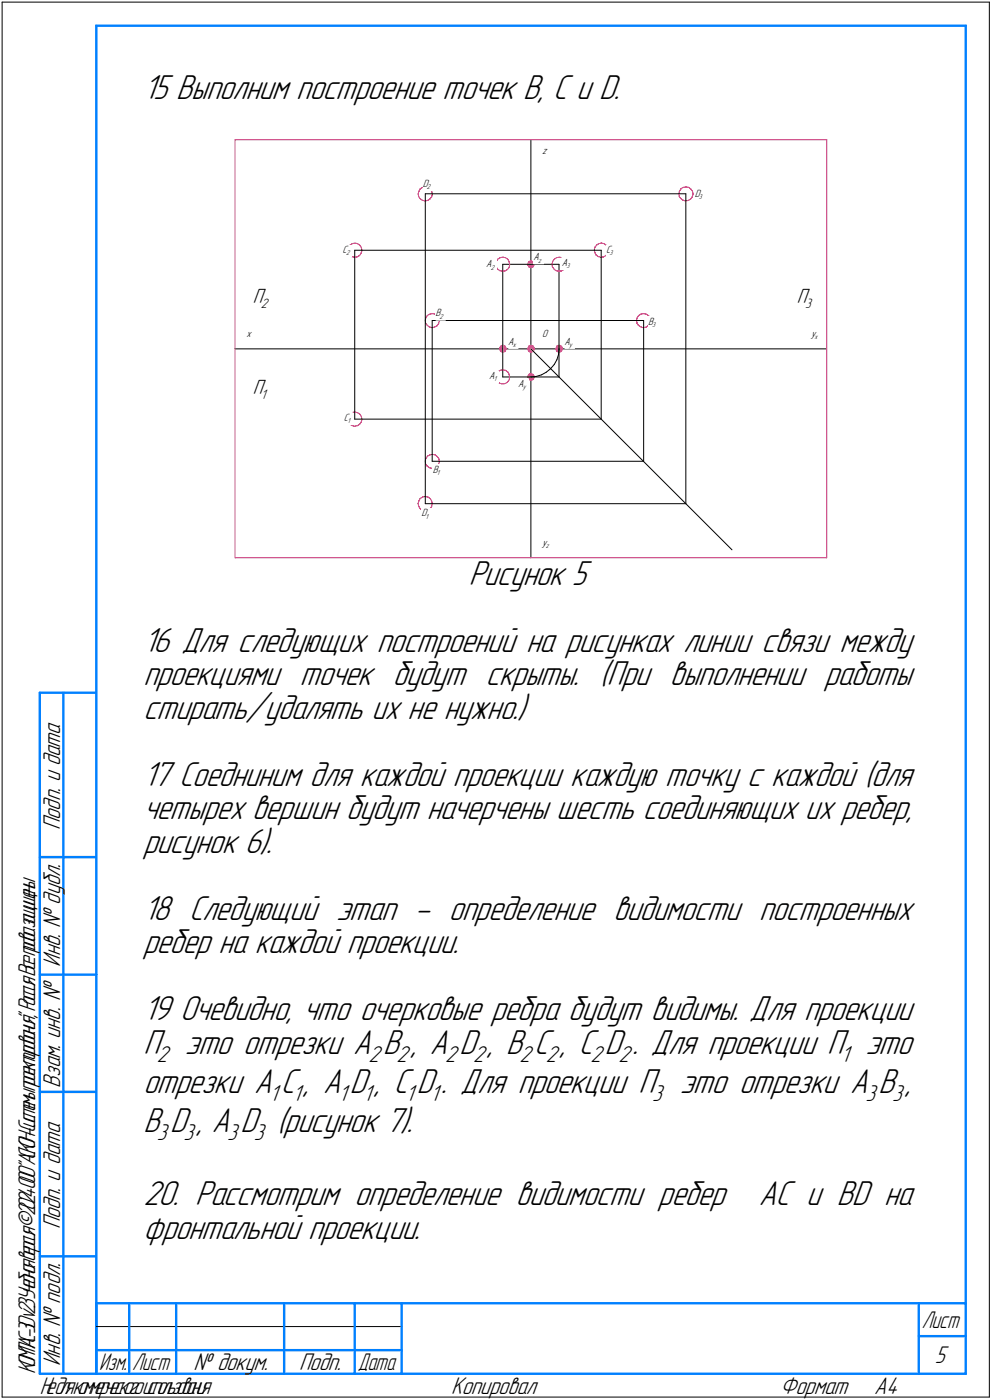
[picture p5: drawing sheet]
<svg xmlns="http://www.w3.org/2000/svg" width="211mm" height="298mm" viewBox="0 0 211 298" stroke-linecap="round" stroke-linejoin="round" font-family="sans-serif">
<g fill="none" stroke="#000" stroke-width=".21">
<path d="M.5 .5h210zM.5 .5v297zM210.5 .5v297zM112.9 29.7v44.6zM75.5 53.3h52.4zM75.5 53.3v35.9zM90.5 41.3v65.9zM90.5 41.3h55.4zM107 56.3v18zM107 56.3h5.9zM112.9 56.3h6zM118.9 56.3v18z"/>
<path d="M127.9 53.3v35.9zM145.9 41.3v65.9zM50 74.3h62.9zM91.9 68.2v30zM91.9 68.2h45zM107 74.3v6zM112.9 74.3h63zM112.9 74.3v44.5zM112.9 74.3l42.8 42.8zM115.2 79.8l1-.6zM116.2 79.2l.9-.7zM117.9 77.6l-.8 .9z"/>
<path d="M118.5 76.6l-.6 1zM118.8 75.5l-.3 1.1zM118.9 74.3v6zM118.9 74.3l-.1 1.2zM118.9 74.3h.1M136.9 68.2v30zM75.5 89.2h52.4zM91.9 98.2h45zM107 80.3h5.9zM112.9 80.3h6zM112.9 80.3l1.2-.1zM114.1 80.2l1.1-.4z"/>
<path d="M90.5 107.2h55.4zM.5 297.5h210zM20.5 282.4h65z"/>
</g>
<g fill="none" stroke="#0080ff" stroke-width=".51">
<path d="M20.5 5.5h185zM20.5 5.5v287zM205.5 5.5v287zM8.5 147.5v145zM8.5 147.5h12zM13.5 147.5v145zM8.5 182.5h12zM8.5 207.5h12zM8.5 232.5h12zM8.5 267.5h12zM20.5 277.5h185zM20.5 277.5v15z"/>
<path d="M27.5 277.5v15zM37.5 277.5v15zM60.5 277.5v15zM75.5 277.5v15zM85.5 277.5v15zM195.5 277.5v15zM8.5 292.5h12zM20.5 292.5h185zM20.5 287.5h7zM27.5 287.5h10zM37.5 287.5h23zM60.5 287.5h15z"/>
<path d="M75.5 287.5h10zM195.5 284.5h10z"/>
</g>
<path d="M50 29.7h125.9zM50 29.7v89.1zM175.9 29.7v89.1zM50 118.8h125.9z" fill="none" stroke="#c52b79" stroke-width=".21"/>
<g fill="#ff8080" stroke="#ff8080" stroke-width=".21">
<path d="M112.8 73.5h.3zM112.7 73.5h.5zM112.6 73.6h.8zM112.4 73.7h1.1zM112.4 73.7h1.2zM112.4 73.8h1.2zM112.3 73.8h1.3zM112.3 73.9h1.3zM112.3 73.9h1.3zM112.3 74h1.4zM112.3 74.1h1.4zM112.3 74.1h1.4zM112.2 74.2h1.5zM112.2 74.2h1.5zM112.2 74.3h1.5zM112.2 74.3h1.5zM112.2 74.4h1.5zM112.3 74.5h1.4zM112.3 74.5h1.4zM112.3 74.6h1.3zM112.3 74.6h1.3zM112.3 74.7h1.3zM112.4 74.7h1.2zM112.4 74.8h1.2zM112.4 74.8h1.1zM112.6 74.9h.8zM112.7 75h.5zM112.8 75h.3z"/>
<path d="M106.8 73.5h.3zM106.7 73.5h.5zM106.6 73.6h.8zM106.4 73.7h1.1zM106.4 73.7h1.2zM106.4 73.8h1.2zM106.3 73.8h1.3zM106.3 73.9h1.3zM106.3 73.9h1.3zM106.3 74h1.4zM106.3 74.1h1.4zM106.3 74.1h1.4zM106.2 74.2h1.6zM106.2 74.2h1.6zM106.2 74.3h1.6zM106.2 74.3h1.6zM106.2 74.4h1.6zM106.3 74.5h1.4zM106.3 74.5h1.4zM106.3 74.6h1.3zM106.3 74.6h1.3zM106.3 74.7h1.3zM106.4 74.7h1.2zM106.4 74.8h1.2zM106.4 74.8h1.1zM106.6 74.9h.8zM106.7 75h.5zM106.8 75h.3z"/>
<path d="M112.8 79.5h.3zM112.7 79.6h.5zM112.6 79.6h.8zM112.4 79.7h1.1zM112.4 79.8h1.2zM112.4 79.8h1.2zM112.3 79.9h1.3zM112.3 79.9h1.3zM112.3 80h1.3zM112.3 80h1.4zM112.3 80.1h1.4zM112.2 80.2h1.5zM112.2 80.2h1.5zM112.2 80.3h1.5zM112.2 80.3h1.5zM112.2 80.4h1.5zM112.3 80.4h1.4zM112.3 80.5h1.4zM112.3 80.5h1.3zM112.3 80.6h1.3zM112.3 80.7h1.3zM112.4 80.7h1.2zM112.4 80.8h1.2zM112.4 80.8h1.1zM112.6 80.9h.8zM112.7 80.9h.5zM112.8 81h.3z"/>
<path d="M118.8 73.5h.3zM118.6 73.5h.6zM118.5 73.6h.9zM118.4 73.7h1.1zM118.4 73.7h1.1zM118.4 73.8h1.1zM118.3 73.8h1.3zM118.3 73.9h1.3zM118.3 73.9h1.3zM118.3 74h1.4zM118.3 74.1h1.4zM118.3 74.1h1.4zM118.2 74.2h1.5zM118.2 74.2h1.5zM118.1 74.3h1.6zM118.2 74.3h1.5zM118.2 74.4h1.5zM118.3 74.5h1.4zM118.3 74.5h1.4zM118.3 74.6h1.3zM118.3 74.6h1.3zM118.3 74.7h1.3zM118.4 74.7h1.1zM118.4 74.8h1.1zM118.4 74.8h1.1zM118.5 74.9h.9zM118.6 75h.6zM118.8 75h.3z"/>
<path d="M112.8 55.5h.3zM112.7 55.6h.5zM112.6 55.7h.8zM112.4 55.7h1.1zM112.4 55.8h1.2zM112.4 55.8h1.2zM112.3 55.9h1.3zM112.3 55.9h1.3zM112.3 56h1.3zM112.3 56h1.4zM112.3 56.1h1.4zM112.2 56.2h1.5zM112.2 56.2h1.5zM112.2 56.3h1.5zM112.2 56.3h1.5zM112.2 56.4h1.5zM112.3 56.4h1.4zM112.3 56.5h1.4zM112.3 56.6h1.3zM112.3 56.6h1.3zM112.3 56.7h1.3zM112.4 56.7h1.2zM112.4 56.8h1.2zM112.4 56.8h1.1zM112.6 56.9h.8zM112.7 57h.5zM112.8 57h.3z"/>
</g>
<g fill="none" stroke="#f00" stroke-width=".21">
<path d="M89.9 39.9l.6-.1zM90.5 39.8l.5 .1zM91 39.9l.6 .3zM145.3 39.9l.7-.1zM146 39.8l.5 .1zM146.5 39.9l.5 .3zM74 53.2l.1 .6zM74.1 53.8l.3 .5zM74.1 52.7l-.1 .5zM74.4 54.3l.4 .3zM74.5 52.2l.5-.3zM74.5 52.2l-.4 .5z"/>
<path d="M74.8 54.6l.6 .2zM75 51.9l.5-.1zM75.4 54.8l.6-.1zM75.5 51.8l.6 .1zM76 54.7l.5-.3zM76.1 51.9l.4 .3zM76.5 52.2l.4 .5zM76.8 53.9l-.3 .5zM76.9 52.7l.1 .6zM77 53.4l-.2 .5zM77 53.3v.1zM89 41.3l.1 .5z"/>
<path d="M89.1 41.8l.3 .5zM89.1 40.7l-.1 .6zM89.4 42.3l.4 .3zM89.4 40.2l.5-.3zM89.4 40.2l-.3 .5zM89.8 42.6l.6 .2zM90.4 42.8l.6-.1zM91 42.7l.4-.3zM91.6 40.2l.2 .5zM91.8 40.7l.1 .6zM91.8 41.9l-.4 .5zM91.9 41.4l-.1 .5z"/>
<path d="M91.9 41.3v.1zM105.4 56.2l.2 .6zM105.6 56.8l.2 .5zM105.6 55.7l-.2 .5zM105.8 57.3l.5 .3zM105.9 55.2l.5-.3zM105.9 55.2l-.3 .5zM106.3 57.6l.5 .1zM106.4 54.9l.6-.1zM106.8 57.7h.7zM107 54.8l.5 .1zM107.5 57.7l.4-.3z"/>
<path d="M107.5 54.9l.5 .3zM108 55.2l.3 .5zM108.3 55.7l.1 .6zM108.3 57l-.4 .4zM108.4 56.4l-.1 .6zM108.4 56.3v.1zM117.5 56.2v.6zM117.5 56.8l.4 .5zM117.6 55.7l-.1 .5zM117.9 57.3l.4 .3zM117.9 55.2l.5-.3zM117.9 55.2l-.3 .5z"/>
<path d="M118.3 57.6l.6 .1zM118.4 54.9l.6-.1zM118.9 57.7h.5zM119 54.8l.5 .1zM119.4 57.7l.5-.3zM119.5 54.9l.5 .3zM120 55.2l.3 .5zM120.3 57l-.4 .4zM120.3 55.7l.2 .6zM120.5 56.4l-.2 .6zM120.5 56.3v.1zM126.4 53.2l.1 .6z"/>
<path d="M126.5 52.7l-.1 .5zM126.5 53.8l.3 .5zM126.8 54.3l.5 .3zM126.9 52.2l.5-.3zM126.9 52.2l-.4 .5zM127.3 54.6l.5 .2zM127.4 51.9l.6-.1zM127.8 54.8l.6-.1zM128 51.8l.5 .1zM128.4 54.7l.5-.3zM128.5 51.9l.5 .3zM129 52.2l.3 .5z"/>
<path d="M129.3 53.9l-.4 .5zM129.3 52.7l.1 .6zM129.4 53.4l-.1 .5zM129.4 53.3v.1zM144.4 41.3l.1 .5zM144.5 41.8l.3 .5zM144.6 40.7l-.2 .6zM144.8 42.3l.5 .3zM144.9 40.2l.4-.3zM144.9 40.2l-.3 .5zM145.3 42.6l.6 .2zM145.9 42.8l.5-.1z"/>
<path d="M146.4 42.7l.5-.3zM147 40.2l.3 .5zM147.3 41.9l-.4 .5zM147.3 40.7l.1 .6zM147.4 41.4l-.1 .5zM147.4 41.3v.1zM90.5 68.2v.6zM90.5 68.8l.4 .5zM90.6 67.6l-.1 .6zM90.9 69.3l.4 .3zM90.9 67.2l.5-.3zM90.9 67.2l-.3 .4z"/>
<path d="M91.3 69.6l.6 .2zM91.4 66.9l.6-.1zM91.9 69.8l.6-.1zM92 66.8l.6 .1zM92.5 69.7l.5-.3zM92.6 66.9l.4 .3zM93 67.2l.4 .5zM93.3 68.9l-.3 .5zM93.4 67.7l.1 .5zM93.5 68.4l-.2 .5zM93.5 68.2v.2zM105.6 79.6l-.2 .6z"/>
<path d="M105.9 79.1l.5-.2zM105.9 79.1l-.3 .5zM106.4 78.9l.6-.2zM107 78.7l.5 .2zM107.5 78.9l.5 .3zM108 79.2l.3 .5zM108.3 79.7l.1 .6zM135.4 68.2l.1 .6zM135.5 68.8l.3 .5zM135.6 67.6l-.2 .6zM135.8 69.3l.5 .3zM135.9 67.2l.5-.3z"/>
<path d="M135.9 67.2l-.3 .4zM136.3 69.6l.5 .2zM136.4 66.9l.5-.1zM136.8 69.8l.6-.1zM136.9 66.8l.6 .1zM137.4 69.7l.5-.3zM137.5 66.9l.5 .3zM138 67.2l.3 .5zM138.3 67.7l.1 .5zM138.3 68.9l-.4 .5zM138.4 68.4l-.1 .5zM138.4 68.2v.2z"/>
<path d="M74 89.2l.1 .5zM74.1 89.7l.3 .6zM74.1 88.6l-.1 .6zM74.4 90.3l.4 .3zM74.5 88.2l.5-.4zM74.5 88.2l-.4 .4zM74.8 90.6l.6 .2zM75 87.8l.5-.1zM75.4 90.8l.6-.2zM75.5 87.7l.6 .2zM76 90.6l.5-.2zM76.1 87.9l.4 .3z"/>
<path d="M76.5 88.2l.4 .5zM76.8 89.9l-.3 .5zM76.9 88.7l.1 .5zM77 89.4l-.2 .5zM77 89.2v.2zM90.5 98.2v.6zM90.5 98.8l.4 .4zM90.6 97.6l-.1 .6zM90.9 99.2l.4 .4zM90.9 97.1l.5-.2zM90.9 97.1l-.3 .5zM91.3 99.6l.6 .1z"/>
<path d="M91.4 96.9l.6-.2zM91.9 99.7l.6-.1zM92 96.7l.6 .2zM92.5 99.6l.5-.3zM92.6 96.9l.4 .3zM93 97.2l.4 .4zM93.3 98.9l-.3 .4zM93.4 97.6l.1 .6zM93.5 98.3l-.2 .6zM93.5 98.2v.1zM105.4 80.2l.2 .6zM105.6 80.8l.2 .5z"/>
<path d="M105.8 81.3l.5 .3zM106.3 81.6l.5 .1zM106.8 81.7h.7zM107.5 81.7l.4-.3zM108.3 80.9l-.4 .5zM108.4 80.3l-.1 .6zM108.4 80.3h.1M89 107.2l.1 .6zM89.1 107.8l.3 .5zM89.1 106.6l-.1 .6zM89.4 108.3l.4 .3zM89.4 106.1l.5-.3z"/>
<path d="M89.4 106.1l-.3 .5zM89.8 108.6l.6 .1zM89.9 105.8l.6-.1zM90.4 108.7h.6zM90.5 105.7l.5 .1zM91 108.7l.4-.4zM91 105.8l.6 .4zM91.6 106.2l.2 .5zM91.8 106.7l.1 .5zM91.8 107.9l-.4 .4zM91.9 107.3l-.1 .6zM91.9 107.3h.1"/>
</g>
<g fill="#fff" stroke="#fff" stroke-width=".21">
<path d="M115.4 70h1.4zM115.4 70h1.4zM115.4 70.1h1.4zM115.4 70.2h1.4zM115.4 70.2h1.4zM115.4 70.3h1.4zM115.4 70.3h1.4zM115.4 70.4h1.4zM115.4 70.4h1.4zM115.4 70.5h1.4zM115.4 70.6h1.4zM115.4 70.6h1.4zM115.4 70.7h1.4zM115.4 70.7h1.4zM115.4 70.8h1.4zM115.4 70.8h1.4zM115.4 70.9h1.4zM115.4 71h1.4zM115.4 71h1.4zM115.4 71.1h1.4zM115.4 71.1h1.4zM115.4 71.2h1.4zM115.4 71.2h1.4zM115.4 71.3h1.4zM115.4 71.3h1.4zM115.4 71.4h1.4zM115.4 71.5h1.4zM115.4 71.5h1.4zM115.4 71.6h1.4zM115.4 71.6h1.4zM115.4 71.7h1.4zM115.4 71.7h1.4zM115.4 71.8h1.4zM115.4 71.9h1.4zM115.4 71.9h1.4zM115.4 72h1.4zM115.4 72h1.4zM115.4 72.1h1.4z"/>
<path d="M115.4 114.5h1.9zM115.4 114.5h1.9zM115.4 114.6h1.9zM115.4 114.6h1.9zM115.4 114.7h1.9zM115.4 114.8h1.9zM115.4 114.8h1.9zM115.4 114.9h1.9zM115.4 114.9h1.9zM115.4 115h1.9zM115.4 115h1.9zM115.4 115.1h1.9zM115.4 115.1h1.9zM115.4 115.2h1.9zM115.4 115.3h1.9zM115.4 115.3h1.9zM115.4 115.4h1.9zM115.4 115.4h1.9zM115.4 115.5h1.9zM115.4 115.5h1.9zM115.4 115.6h1.9zM115.4 115.7h1.9zM115.4 115.7h1.9zM115.4 115.8h1.9zM115.4 115.8h1.9zM115.4 115.9h1.9zM115.4 115.9h1.9zM115.4 116h1.9zM115.4 116h1.9zM115.4 116.1h1.9zM115.4 116.2h1.9zM115.4 116.2h1.9zM115.4 116.3h1.9zM115.4 116.3h1.9zM115.4 116.4h1.9zM115.4 116.4h1.9zM115.4 116.5h1.9zM115.4 116.6h1.9zM115.4 116.6h1.9zM115.4 116.7h1.9zM115.4 116.7h1.9zM115.4 116.8h1.9zM115.4 116.8h1.9zM115.4 116.9h1.9zM115.4 117h1.9z"/>
<path d="M52.4 70h1.4zM52.4 70h1.4zM52.4 70.1h1.4zM52.4 70.2h1.4zM52.4 70.2h1.4zM52.4 70.3h1.4zM52.4 70.3h1.4zM52.4 70.4h1.4zM52.4 70.4h1.4zM52.4 70.5h1.4zM52.4 70.6h1.4zM52.4 70.6h1.4zM52.4 70.7h1.4zM52.4 70.7h1.4zM52.4 70.8h1.4zM52.4 70.8h1.4zM52.4 70.9h1.4zM52.4 71h1.4zM52.4 71h1.4zM52.4 71.1h1.4zM52.4 71.1h1.4zM52.4 71.2h1.4zM52.4 71.2h1.4zM52.4 71.3h1.4zM52.4 71.3h1.4zM52.4 71.4h1.4zM52.4 71.5h1.4zM52.4 71.5h1.4zM52.4 71.6h1.4zM52.4 71.6h1.4zM52.4 71.7h1.4zM52.4 71.7h1.4zM52.4 71.8h1.4zM52.4 71.9h1.4zM52.4 71.9h1.4zM52.4 72h1.4zM52.4 72h1.4zM52.4 72.1h1.4z"/>
<path d="M115.4 31.2h1.3zM115.4 31.2h1.3zM115.4 31.3h1.3zM115.4 31.3h1.3zM115.4 31.4h1.3zM115.4 31.4h1.3zM115.4 31.5h1.3zM115.4 31.6h1.3zM115.4 31.6h1.3zM115.4 31.7h1.3zM115.4 31.7h1.3zM115.4 31.8h1.3zM115.4 31.8h1.3zM115.4 31.9h1.3zM115.4 31.9h1.3zM115.4 32h1.3zM115.4 32.1h1.3zM115.4 32.1h1.3zM115.4 32.2h1.3zM115.4 32.2h1.3zM115.4 32.3h1.3zM115.4 32.3h1.3zM115.4 32.4h1.3zM115.4 32.5h1.3zM115.4 32.5h1.3zM115.4 32.6h1.3zM115.4 32.6h1.3zM115.4 32.7h1.3zM115.4 32.7h1.3zM115.4 32.8h1.3zM115.4 32.9h1.3zM115.4 32.9h1.3zM115.4 33h1.3zM115.4 33h1.3zM115.4 33.1h1.3zM115.4 33.1h1.3zM115.4 33.2h1.3zM115.4 33.2h1.3z"/>
<path d="M172.6 70h1.9zM172.6 70h1.9zM172.6 70.1h1.9zM172.6 70.2h1.9zM172.6 70.2h1.9zM172.6 70.3h1.9zM172.6 70.3h1.9zM172.6 70.4h1.9zM172.6 70.4h1.9zM172.6 70.5h1.9zM172.6 70.6h1.9zM172.6 70.6h1.9zM172.6 70.7h1.9zM172.6 70.7h1.9zM172.6 70.8h1.9zM172.6 70.8h1.9zM172.6 70.9h1.9zM172.6 71h1.9zM172.6 71h1.9zM172.6 71.1h1.9zM172.6 71.1h1.9zM172.6 71.2h1.9zM172.6 71.2h1.9zM172.6 71.3h1.9zM172.6 71.3h1.9zM172.6 71.4h1.9zM172.6 71.5h1.9zM172.6 71.5h1.9zM172.6 71.6h1.9zM172.6 71.6h1.9zM172.6 71.7h1.9zM172.6 71.7h1.9zM172.6 71.8h1.9zM172.6 71.9h1.9zM172.6 71.9h1.9zM172.6 72h1.9zM172.6 72h1.9zM172.6 72.1h1.9zM172.6 72.1h1.9zM172.6 72.2h1.9zM172.6 72.2h1.9zM172.6 72.3h1.9zM172.6 72.4h1.9zM172.6 72.4h1.9z"/>
<path d="M53.8 61.2h4.3zM53.8 61.2h4.3zM53.8 61.3h4.3zM53.8 61.4h4.3zM53.8 61.4h4.3zM53.8 61.5h4.3zM53.8 61.5h4.3zM53.8 61.6h4.3zM53.8 61.6h4.3zM53.8 61.7h4.3zM53.8 61.8h4.3zM53.8 61.8h4.3zM53.8 61.9h4.3zM53.8 61.9h4.3zM53.8 62h4.3zM53.8 62h4.3zM53.8 62.1h4.3zM53.8 62.1h4.3zM53.8 62.2h4.3zM53.8 62.3h4.3zM53.8 62.3h4.3zM53.8 62.4h4.3zM53.8 62.4h4.3zM53.8 62.5h4.3zM53.8 62.5h4.3zM53.8 62.6h4.3zM53.8 62.7h4.3zM53.8 62.7h4.3zM53.8 62.8h4.3zM53.8 62.8h4.3zM53.8 62.9h4.3zM53.8 62.9h4.3zM53.8 63h4.3zM53.8 63h4.3zM53.8 63.1h4.3zM53.8 63.2h4.3zM53.8 63.2h4.3zM53.8 63.3h4.3zM53.8 63.3h4.3zM53.8 63.4h4.3zM53.8 63.4h4.3zM53.8 63.5h4.3zM53.8 63.6h4.3zM53.8 63.6h4.3zM53.8 63.7h4.3zM53.8 63.7h4.3zM53.8 63.8h4.3zM53.8 63.8h4.3zM53.8 63.9h4.3zM53.8 64h4.3zM53.8 64h4.3zM53.8 64.1h4.3zM53.8 64.1h4.3zM53.8 64.2h4.3zM53.8 64.2h4.3zM53.8 64.3h4.3zM53.8 64.3h4.3zM53.8 64.4h4.3zM53.8 64.5h4.3zM53.8 64.5h4.3zM53.8 64.6h4.3zM53.8 64.6h4.3zM53.8 64.7h4.3zM53.8 64.7h4.3zM53.8 64.8h4.3zM53.8 64.9h4.3zM53.8 64.9h4.3zM53.8 65h4.3zM53.8 65h4.3zM53.8 65.1h4.3zM53.8 65.1h4.3zM53.8 65.2h4.3zM53.8 65.2h4.3zM53.8 65.3h4.3zM53.8 65.4h4.3zM53.8 65.4h4.3zM53.8 65.5h4.3zM53.8 65.5h4.3zM53.8 65.6h4.3zM53.8 65.6h4.3zM53.8 65.7h4.3zM53.8 65.8h4.3zM53.8 65.8h4.3zM53.8 65.9h4.3zM53.8 65.9h4.3zM53.8 66h4.3zM53.8 66h4.3zM53.8 66.1h4.3zM53.8 66.2h4.3z"/>
<path d="M53.8 80.5h3.9zM53.8 80.5h3.9zM53.8 80.6h3.9zM53.8 80.7h3.9zM53.8 80.7h3.9zM53.8 80.8h3.9zM53.8 80.8h3.9zM53.8 80.9h3.9zM53.8 80.9h3.9zM53.8 81h3.9zM53.8 81.1h3.9zM53.8 81.1h3.9zM53.8 81.2h3.9zM53.8 81.2h3.9zM53.8 81.3h3.9zM53.8 81.3h3.9zM53.8 81.4h3.9zM53.8 81.4h3.9zM53.8 81.5h3.9zM53.8 81.6h3.9zM53.8 81.6h3.9zM53.8 81.7h3.9zM53.8 81.7h3.9zM53.8 81.8h3.9zM53.8 81.8h3.9zM53.8 81.9h3.9zM53.8 82h3.9zM53.8 82h3.9zM53.8 82.1h3.9zM53.8 82.1h3.9zM53.8 82.2h3.9zM53.8 82.2h3.9zM53.8 82.3h3.9zM53.8 82.4h3.9zM53.8 82.4h3.9zM53.8 82.5h3.9zM53.8 82.5h3.9zM53.8 82.6h3.9zM53.8 82.6h3.9zM53.8 82.7h3.9zM53.8 82.7h3.9zM53.8 82.8h3.9zM53.8 82.9h3.9zM53.8 82.9h3.9zM53.8 83h3.9zM53.8 83h3.9zM53.8 83.1h3.9zM53.8 83.1h3.9zM53.8 83.2h3.9zM53.8 83.3h3.9zM53.8 83.3h3.9zM53.8 83.4h3.9zM53.8 83.4h3.9zM53.8 83.5h3.9zM53.8 83.5h3.9zM53.8 83.6h3.9zM53.8 83.7h3.9zM53.8 83.7h3.9zM53.8 83.8h3.9zM53.8 83.8h3.9zM53.8 83.9h3.9zM53.8 83.9h3.9zM53.8 84h3.9zM53.8 84h3.9zM53.8 84.1h3.9zM53.8 84.2h3.9zM53.8 84.2h3.9zM53.8 84.3h3.9zM53.8 84.3h3.9zM53.8 84.4h3.9zM53.8 84.4h3.9zM53.8 84.5h3.9zM53.8 84.6h3.9zM53.8 84.6h3.9zM53.8 84.7h3.9zM53.8 84.7h3.9zM53.8 84.8h3.9zM53.8 84.8h3.9zM53.8 84.9h3.9zM53.8 84.9h3.9zM53.8 85h3.9zM53.8 85.1h3.9zM53.8 85.1h3.9zM53.8 85.2h3.9zM53.8 85.2h3.9zM53.8 85.3h3.9zM53.8 85.3h3.9zM53.8 85.4h3.9zM53.8 85.5h3.9z"/>
<path d="M169.6 61.2h4.1zM169.6 61.2h4.1zM169.6 61.3h4.1zM169.6 61.4h4.1zM169.6 61.4h4.1zM169.6 61.5h4.1zM169.6 61.5h4.1zM169.6 61.6h4.1zM169.6 61.6h4.1zM169.6 61.7h4.1zM169.6 61.8h4.1zM169.6 61.8h4.1zM169.6 61.9h4.1zM169.6 61.9h4.1zM169.6 62h4.1zM169.6 62h4.1zM169.6 62.1h4.1zM169.6 62.1h4.1zM169.6 62.2h4.1zM169.6 62.3h4.1zM169.6 62.3h4.1zM169.6 62.4h4.1zM169.6 62.4h4.1zM169.6 62.5h4.1zM169.6 62.5h4.1zM169.6 62.6h4.1zM169.6 62.7h4.1zM169.6 62.7h4.1zM169.6 62.8h4.1zM169.6 62.8h4.1zM169.6 62.9h4.1zM169.6 62.9h4.1zM169.6 63h4.1zM169.6 63h4.1zM169.6 63.1h4.1zM169.6 63.2h4.1zM169.6 63.2h4.1zM169.6 63.3h4.1zM169.6 63.3h4.1zM169.6 63.4h4.1zM169.6 63.4h4.1zM169.6 63.5h4.1zM169.6 63.6h4.1zM169.6 63.6h4.1zM169.6 63.7h4.1zM169.6 63.7h4.1zM169.6 63.8h4.1zM169.6 63.8h4.1zM169.6 63.9h4.1zM169.6 64h4.1zM169.6 64h4.1zM169.6 64.1h4.1zM169.6 64.1h4.1zM169.6 64.2h4.1zM169.6 64.2h4.1zM169.6 64.3h4.1zM169.6 64.3h4.1zM169.6 64.4h4.1zM169.6 64.5h4.1zM169.6 64.5h4.1zM169.6 64.6h4.1zM169.6 64.6h4.1zM169.6 64.7h4.1zM169.6 64.7h4.1zM169.6 64.8h4.1zM169.6 64.9h4.1zM169.6 64.9h4.1zM169.6 65h4.1zM169.6 65h4.1zM169.6 65.1h4.1zM169.6 65.1h4.1zM169.6 65.2h4.1zM169.6 65.2h4.1zM169.6 65.3h4.1zM169.6 65.4h4.1zM169.6 65.4h4.1zM169.6 65.5h4.1zM169.6 65.5h4.1zM169.6 65.6h4.1zM169.6 65.6h4.1zM169.6 65.7h4.1zM169.6 65.8h4.1zM169.6 65.8h4.1zM169.6 65.9h4.1zM169.6 65.9h4.1zM169.6 66h4.1zM169.6 66h4.1zM169.6 66.1h4.1zM169.6 66.2h4.1z"/>
<path d="M113.5 53.7h2.2zM113.5 53.7h2.2zM113.5 53.8h2.2zM113.5 53.8h2.2zM113.5 53.9h2.2zM113.5 54h2.2zM113.5 54h2.2zM113.5 54.1h2.2zM113.5 54.1h2.2zM113.5 54.2h2.2zM113.5 54.2h2.2zM113.5 54.3h2.2zM113.5 54.4h2.2zM113.5 54.4h2.2zM113.5 54.5h2.2zM113.5 54.5h2.2zM113.5 54.6h2.2zM113.5 54.6h2.2zM113.5 54.7h2.2zM113.5 54.8h2.2zM113.5 54.8h2.2zM113.5 54.9h2.2zM113.5 54.9h2.2zM113.5 55h2.2zM113.5 55h2.2zM113.5 55.1h2.2zM113.5 55.1h2.2zM113.5 55.2h2.2zM113.5 55.3h2.2zM113.5 55.3h2.2zM113.5 55.4h2.2zM113.5 55.4h2.2zM113.5 55.5h2.2zM113.5 55.5h2.2zM113.5 55.6h2.2zM113.5 55.7h2.2zM113.5 55.7h2.2zM113.5 55.8h2.2zM113.5 55.8h2.2zM113.5 55.9h2.2zM113.5 55.9h2.2zM113.5 56h2.2zM113.5 56h2.2zM113.5 56.1h2.2zM113.5 56.2h2.2z"/>
<path d="M120.1 71.7h2.2zM120.1 71.7h2.2zM120.1 71.8h2.2zM120.1 71.9h2.2zM120.1 71.9h2.2zM120.1 72h2.2zM120.1 72h2.2zM120.1 72.1h2.2zM120.1 72.1h2.2zM120.1 72.2h2.2zM120.1 72.2h2.2zM120.1 72.3h2.2zM120.1 72.4h2.2zM120.1 72.4h2.2zM120.1 72.5h2.2zM120.1 72.5h2.2zM120.1 72.6h2.2zM120.1 72.6h2.2zM120.1 72.7h2.2zM120.1 72.8h2.2zM120.1 72.8h2.2zM120.1 72.9h2.2zM120.1 72.9h2.2zM120.1 73h2.2zM120.1 73h2.2zM120.1 73.1h2.2zM120.1 73.2h2.2zM120.1 73.2h2.2zM120.1 73.3h2.2zM120.1 73.3h2.2zM120.1 73.4h2.2zM120.1 73.4h2.2zM120.1 73.5h2.2zM120.1 73.5h2.2zM120.1 73.6h2.2zM120.1 73.7h2.2zM120.1 73.7h2.2zM120.1 73.8h2.2zM120.1 73.8h2.2zM120.1 73.9h2.2zM120.1 73.9h2.2zM120.1 74h2.2zM120.1 74.1h2.2zM120.1 74.1h2.2z"/>
<path d="M110.2 80.7h2.2zM110.2 80.7h2.2zM110.2 80.8h2.2zM110.2 80.8h2.2zM110.2 80.9h2.2zM110.2 80.9h2.2zM110.2 81h2.2zM110.2 81.1h2.2zM110.2 81.1h2.2zM110.2 81.2h2.2zM110.2 81.2h2.2zM110.2 81.3h2.2zM110.2 81.3h2.2zM110.2 81.4h2.2zM110.2 81.4h2.2zM110.2 81.5h2.2zM110.2 81.6h2.2zM110.2 81.6h2.2zM110.2 81.7h2.2zM110.2 81.7h2.2zM110.2 81.8h2.2zM110.2 81.8h2.2zM110.2 81.9h2.2zM110.2 82h2.2zM110.2 82h2.2zM110.2 82.1h2.2zM110.2 82.1h2.2zM110.2 82.2h2.2zM110.2 82.2h2.2zM110.2 82.3h2.2zM110.2 82.4h2.2zM110.2 82.4h2.2zM110.2 82.5h2.2zM110.2 82.5h2.2zM110.2 82.6h2.2zM110.2 82.6h2.2zM110.2 82.7h2.2zM110.2 82.7h2.2zM110.2 82.8h2.2zM110.2 82.9h2.2zM110.2 82.9h2.2zM110.2 83h2.2zM110.2 83h2.2zM110.2 83.1h2.2zM110.2 83.1h2.2z"/>
<path d="M108.1 71.7h2.2zM108.1 71.7h2.2zM108.1 71.8h2.2zM108.1 71.9h2.2zM108.1 71.9h2.2zM108.1 72h2.2zM108.1 72h2.2zM108.1 72.1h2.2zM108.1 72.1h2.2zM108.1 72.2h2.2zM108.1 72.2h2.2zM108.1 72.3h2.2zM108.1 72.4h2.2zM108.1 72.4h2.2zM108.1 72.5h2.2zM108.1 72.5h2.2zM108.1 72.6h2.2zM108.1 72.6h2.2zM108.1 72.7h2.2zM108.1 72.8h2.2zM108.1 72.8h2.2zM108.1 72.9h2.2zM108.1 72.9h2.2zM108.1 73h2.2zM108.1 73h2.2zM108.1 73.1h2.2zM108.1 73.2h2.2zM108.1 73.2h2.2zM108.1 73.3h2.2zM108.1 73.3h2.2zM108.1 73.4h2.2zM108.1 73.4h2.2zM108.1 73.5h2.2zM108.1 73.5h2.2zM108.1 73.6h2.2zM108.1 73.7h2.2zM108.1 73.7h2.2zM108.1 73.8h2.2zM108.1 73.8h2.2zM108.1 73.9h2.2zM108.1 73.9h2.2zM108.1 74h2.2zM108.1 74.1h2.2zM108.1 74.1h2.2z"/>
<path d="M119.5 54.9h2.2zM119.5 54.9h2.2zM119.5 55h2.2zM119.5 55h2.2zM119.5 55.1h2.2zM119.5 55.1h2.2zM119.5 55.2h2.2zM119.5 55.3h2.2zM119.5 55.3h2.2zM119.5 55.4h2.2zM119.5 55.4h2.2zM119.5 55.5h2.2zM119.5 55.5h2.2zM119.5 55.6h2.2zM119.5 55.7h2.2zM119.5 55.7h2.2zM119.5 55.8h2.2zM119.5 55.8h2.2zM119.5 55.9h2.2zM119.5 55.9h2.2zM119.5 56h2.2zM119.5 56h2.2zM119.5 56.1h2.2zM119.5 56.2h2.2zM119.5 56.2h2.2zM119.5 56.3h2.2zM119.5 56.3h2.2zM119.5 56.4h2.2zM119.5 56.4h2.2zM119.5 56.5h2.2zM119.5 56.6h2.2zM119.5 56.6h2.2zM119.5 56.7h2.2zM119.5 56.7h2.2zM119.5 56.8h2.2zM119.5 56.8h2.2zM119.5 56.9h2.2zM119.5 57h2.2zM119.5 57h2.2zM119.5 57.1h2.2zM119.5 57.1h2.2zM119.5 57.2h2.2zM119.5 57.2h2.2zM119.5 57.3h2.2zM119.5 57.3h2.2z"/>
<path d="M104 79h2.1zM104 79.1h2.1zM104 79.1h2.1zM104 79.2h2.1zM104 79.2h2.1zM104 79.3h2.1zM104 79.4h2.1zM104 79.4h2.1zM104 79.5h2.1zM104 79.5h2.1zM104 79.6h2.1zM104 79.6h2.1zM104 79.7h2.1zM104 79.8h2.1zM104 79.8h2.1zM104 79.9h2.1zM104 79.9h2.1zM104 80h2.1zM104 80h2.1zM104 80.1h2.1zM104 80.2h2.1zM104 80.2h2.1zM104 80.3h2.1zM104 80.3h2.1zM104 80.4h2.1zM104 80.4h2.1zM104 80.5h2.1zM104 80.5h2.1zM104 80.6h2.1zM104 80.7h2.1zM104 80.7h2.1zM104 80.8h2.1zM104 80.8h2.1zM104 80.9h2.1zM104 80.9h2.1zM104 81h2.1zM104 81.1h2.1zM104 81.1h2.1zM104 81.2h2.1zM104 81.2h2.1zM104 81.3h2.1zM104 81.3h2.1zM104 81.4h2.1zM104 81.4h2.1z"/>
<path d="M103.5 55.2h2.2zM103.5 55.3h2.2zM103.5 55.3h2.2zM103.5 55.4h2.2zM103.5 55.4h2.2zM103.5 55.5h2.2zM103.5 55.5h2.2zM103.5 55.6h2.2zM103.5 55.7h2.2zM103.5 55.7h2.2zM103.5 55.8h2.2zM103.5 55.8h2.2zM103.5 55.9h2.2zM103.5 55.9h2.2zM103.5 56h2.2zM103.5 56h2.2zM103.5 56.1h2.2zM103.5 56.2h2.2zM103.5 56.2h2.2zM103.5 56.3h2.2zM103.5 56.3h2.2zM103.5 56.4h2.2zM103.5 56.4h2.2zM103.5 56.5h2.2zM103.5 56.6h2.2zM103.5 56.6h2.2zM103.5 56.7h2.2zM103.5 56.7h2.2zM103.5 56.8h2.2zM103.5 56.8h2.2zM103.5 56.9h2.2zM103.5 57h2.2zM103.5 57h2.2zM103.5 57.1h2.2zM103.5 57.1h2.2zM103.5 57.2h2.2zM103.5 57.2h2.2zM103.5 57.3h2.2zM103.5 57.3h2.2zM103.5 57.4h2.2zM103.5 57.5h2.2zM103.5 57.5h2.2zM103.5 57.6h2.2zM103.5 57.6h2.2z"/>
<path d="M92.7 65.7h2.1zM92.7 65.8h2.1zM92.7 65.8h2.1zM92.7 65.9h2.1zM92.7 65.9h2.1zM92.7 66h2.1zM92.7 66h2.1zM92.7 66.1h2.1zM92.7 66.2h2.1zM92.7 66.2h2.1zM92.7 66.3h2.1zM92.7 66.3h2.1zM92.7 66.4h2.1zM92.7 66.4h2.1zM92.7 66.5h2.1zM92.7 66.5h2.1zM92.7 66.6h2.1zM92.7 66.7h2.1zM92.7 66.7h2.1zM92.7 66.8h2.1zM92.7 66.8h2.1zM92.7 66.9h2.1zM92.7 66.9h2.1zM92.7 67h2.1zM92.7 67.1h2.1zM92.7 67.1h2.1zM92.7 67.2h2.1zM92.7 67.2h2.1zM92.7 67.3h2.1zM92.7 67.3h2.1zM92.7 67.4h2.1zM92.7 67.5h2.1zM92.7 67.5h2.1zM92.7 67.6h2.1zM92.7 67.6h2.1zM92.7 67.7h2.1zM92.7 67.7h2.1zM92.7 67.8h2.1zM92.7 67.8h2.1zM92.7 67.9h2.1zM92.7 68h2.1zM92.7 68h2.1zM92.7 68.1h2.1zM92.7 68.1h2.1z"/>
<path d="M92.1 98.9h1.9zM92.1 99h1.9zM92.1 99.1h1.9zM92.1 99.1h1.9zM92.1 99.2h1.9zM92.1 99.2h1.9zM92.1 99.3h1.9zM92.1 99.3h1.9zM92.1 99.4h1.9zM92.1 99.5h1.9zM92.1 99.5h1.9zM92.1 99.6h1.9zM92.1 99.6h1.9zM92.1 99.7h1.9zM92.1 99.7h1.9zM92.1 99.8h1.9zM92.1 99.9h1.9zM92.1 99.9h1.9zM92.1 100h1.9zM92.1 100h1.9zM92.1 100.1h1.9zM92.1 100.1h1.9zM92.1 100.2h1.9zM92.1 100.2h1.9zM92.1 100.3h1.9zM92.1 100.4h1.9zM92.1 100.4h1.9zM92.1 100.5h1.9zM92.1 100.5h1.9zM92.1 100.6h1.9zM92.1 100.6h1.9zM92.1 100.7h1.9zM92.1 100.8h1.9zM92.1 100.8h1.9zM92.1 100.9h1.9zM92.1 100.9h1.9zM92.1 101h1.9zM92.1 101h1.9zM92.1 101.1h1.9zM92.1 101.1h1.9zM92.1 101.2h1.9zM92.1 101.3h1.9zM92.1 101.3h1.9zM92.1 101.4h1.9z"/>
<path d="M137.9 67.5h2.1zM137.9 67.5h2.1zM137.9 67.6h2.1zM137.9 67.6h2.1zM137.9 67.7h2.1zM137.9 67.7h2.1zM137.9 67.8h2.1zM137.9 67.8h2.1zM137.9 67.9h2.1zM137.9 68h2.1zM137.9 68h2.1zM137.9 68.1h2.1zM137.9 68.1h2.1zM137.9 68.2h2.1zM137.9 68.2h2.1zM137.9 68.3h2.1zM137.9 68.4h2.1zM137.9 68.4h2.1zM137.9 68.5h2.1zM137.9 68.5h2.1zM137.9 68.6h2.1zM137.9 68.6h2.1zM137.9 68.7h2.1zM137.9 68.7h2.1zM137.9 68.8h2.1zM137.9 68.9h2.1zM137.9 68.9h2.1zM137.9 69h2.1zM137.9 69h2.1zM137.9 69.1h2.1zM137.9 69.1h2.1zM137.9 69.2h2.1zM137.9 69.3h2.1zM137.9 69.3h2.1zM137.9 69.4h2.1zM137.9 69.4h2.1zM137.9 69.5h2.1zM137.9 69.5h2.1zM137.9 69.6h2.1zM137.9 69.7h2.1zM137.9 69.7h2.1zM137.9 69.8h2.1zM137.9 69.8h2.1zM137.9 69.9h2.1zM137.9 69.9h2.1z"/>
<path d="M72.9 52.2h2zM72.9 52.3h2zM72.9 52.3h2zM72.9 52.4h2zM72.9 52.4h2zM72.9 52.5h2zM72.9 52.5h2zM72.9 52.6h2zM72.9 52.7h2zM72.9 52.7h2zM72.9 52.8h2zM72.9 52.8h2zM72.9 52.9h2zM72.9 52.9h2zM72.9 53h2zM72.9 53.1h2zM72.9 53.1h2zM72.9 53.2h2zM72.9 53.2h2zM72.9 53.3h2zM72.9 53.3h2zM72.9 53.4h2zM72.9 53.5h2zM72.9 53.5h2zM72.9 53.6h2zM72.9 53.6h2zM72.9 53.7h2zM72.9 53.7h2zM72.9 53.8h2zM72.9 53.8h2zM72.9 53.9h2zM72.9 54h2zM72.9 54h2zM72.9 54.1h2zM72.9 54.1h2zM72.9 54.2h2zM72.9 54.2h2zM72.9 54.3h2zM72.9 54.4h2zM72.9 54.4h2zM72.9 54.5h2zM72.9 54.5h2zM72.9 54.6h2zM72.9 54.6h2z"/>
<path d="M73.2 87.9h1.8zM73.2 87.9h1.8zM73.2 88h1.8zM73.2 88.1h1.8zM73.2 88.1h1.8zM73.2 88.2h1.8zM73.2 88.2h1.8zM73.2 88.3h1.8zM73.2 88.3h1.8zM73.2 88.4h1.8zM73.2 88.4h1.8zM73.2 88.5h1.8zM73.2 88.6h1.8zM73.2 88.6h1.8zM73.2 88.7h1.8zM73.2 88.7h1.8zM73.2 88.8h1.8zM73.2 88.8h1.8zM73.2 88.9h1.8zM73.2 89h1.8zM73.2 89h1.8zM73.2 89.1h1.8zM73.2 89.1h1.8zM73.2 89.2h1.8zM73.2 89.2h1.8zM73.2 89.3h1.8zM73.2 89.4h1.8zM73.2 89.4h1.8zM73.2 89.5h1.8zM73.2 89.5h1.8zM73.2 89.6h1.8zM73.2 89.6h1.8zM73.2 89.7h1.8zM73.2 89.7h1.8zM73.2 89.8h1.8zM73.2 89.9h1.8zM73.2 89.9h1.8zM73.2 90h1.8zM73.2 90h1.8zM73.2 90.1h1.8zM73.2 90.1h1.8zM73.2 90.2h1.8zM73.2 90.3h1.8zM73.2 90.3h1.8z"/>
<path d="M128.9 52.2h2zM128.9 52.3h2zM128.9 52.3h2zM128.9 52.4h2zM128.9 52.4h2zM128.9 52.5h2zM128.9 52.5h2zM128.9 52.6h2zM128.9 52.7h2zM128.9 52.7h2zM128.9 52.8h2zM128.9 52.8h2zM128.9 52.9h2zM128.9 52.9h2zM128.9 53h2zM128.9 53.1h2zM128.9 53.1h2zM128.9 53.2h2zM128.9 53.2h2zM128.9 53.3h2zM128.9 53.3h2zM128.9 53.4h2zM128.9 53.5h2zM128.9 53.5h2zM128.9 53.6h2zM128.9 53.6h2zM128.9 53.7h2zM128.9 53.7h2zM128.9 53.8h2zM128.9 53.8h2zM128.9 53.9h2zM128.9 54h2zM128.9 54h2zM128.9 54.1h2zM128.9 54.1h2zM128.9 54.2h2zM128.9 54.2h2zM128.9 54.3h2zM128.9 54.4h2zM128.9 54.4h2zM128.9 54.5h2zM128.9 54.5h2zM128.9 54.6h2zM128.9 54.6h2z"/>
<path d="M89.7 108.3h1.9zM89.7 108.3h1.9zM89.7 108.4h1.9zM89.7 108.4h1.9zM89.7 108.5h1.9zM89.7 108.5h1.9zM89.7 108.6h1.9zM89.7 108.7h1.9zM89.7 108.7h1.9zM89.7 108.8h1.9zM89.7 108.8h1.9zM89.7 108.9h1.9zM89.7 108.9h1.9zM89.7 109h1.9zM89.7 109.1h1.9zM89.7 109.1h1.9zM89.7 109.2h1.9zM89.7 109.2h1.9zM89.7 109.3h1.9zM89.7 109.3h1.9zM89.7 109.4h1.9zM89.7 109.4h1.9zM89.7 109.5h1.9zM89.7 109.6h1.9zM89.7 109.6h1.9zM89.7 109.7h1.9zM89.7 109.7h1.9zM89.7 109.8h1.9zM89.7 109.8h1.9zM89.7 109.9h1.9zM89.7 110h1.9zM89.7 110h1.9zM89.7 110.1h1.9zM89.7 110.1h1.9zM89.7 110.2h1.9zM89.7 110.2h1.9zM89.7 110.3h1.9zM89.7 110.3h1.9zM89.7 110.4h1.9zM89.7 110.5h1.9zM89.7 110.5h1.9zM89.7 110.6h1.9zM89.7 110.6h1.9zM89.7 110.7h1.9z"/>
<path d="M90 38.1h2.1zM90 38.2h2.1zM90 38.2h2.1zM90 38.3h2.1zM90 38.3h2.1zM90 38.4h2.1zM90 38.4h2.1zM90 38.5h2.1zM90 38.6h2.1zM90 38.6h2.1zM90 38.7h2.1zM90 38.7h2.1zM90 38.8h2.1zM90 38.8h2.1zM90 38.9h2.1zM90 38.9h2.1zM90 39h2.1zM90 39.1h2.1zM90 39.1h2.1zM90 39.2h2.1zM90 39.2h2.1zM90 39.3h2.1zM90 39.3h2.1zM90 39.4h2.1zM90 39.5h2.1zM90 39.5h2.1zM90 39.6h2.1zM90 39.6h2.1zM90 39.7h2.1zM90 39.7h2.1zM90 39.8h2.1zM90 39.8h2.1zM90 39.9h2.1zM90 40h2.1zM90 40h2.1zM90 40.1h2.1zM90 40.1h2.1zM90 40.2h2.1zM90 40.2h2.1zM90 40.3h2.1zM90 40.4h2.1zM90 40.4h2.1zM90 40.5h2.1zM90 40.5h2.1zM90 40.6h2.1z"/>
<path d="M147.8 40.2h2.1zM147.8 40.2h2.1zM147.8 40.3h2.1zM147.8 40.4h2.1zM147.8 40.4h2.1zM147.8 40.5h2.1zM147.8 40.5h2.1zM147.8 40.6h2.1zM147.8 40.6h2.1zM147.8 40.7h2.1zM147.8 40.8h2.1zM147.8 40.8h2.1zM147.8 40.9h2.1zM147.8 40.9h2.1zM147.8 41h2.1zM147.8 41h2.1zM147.8 41.1h2.1zM147.8 41.1h2.1zM147.8 41.2h2.1zM147.8 41.3h2.1zM147.8 41.3h2.1zM147.8 41.4h2.1zM147.8 41.4h2.1zM147.8 41.5h2.1zM147.8 41.5h2.1zM147.8 41.6h2.1zM147.8 41.7h2.1zM147.8 41.7h2.1zM147.8 41.8h2.1zM147.8 41.8h2.1zM147.8 41.9h2.1zM147.8 41.9h2.1zM147.8 42h2.1zM147.8 42.1h2.1zM147.8 42.1h2.1zM147.8 42.2h2.1zM147.8 42.2h2.1zM147.8 42.3h2.1zM147.8 42.3h2.1zM147.8 42.4h2.1zM147.8 42.4h2.1zM147.8 42.5h2.1zM147.8 42.6h2.1zM147.8 42.6h2.1zM147.8 42.7h2.1z"/>
</g>
<g font-size="7.8">
<text x="30.5" y="21.1">15 Выполним построение точек B, C и D.</text>
<text x="99.7" y="124.5">Рисунок 5</text>
<text x="30.5" y="138.7">16 Для следующих построений на рисунках линии связи между</text>
<text x="30.5" y="145.9">проекциями точек будут скрыты. (При выполнении работы</text>
<text x="30.5" y="153">стирать/удалять их не нужно.)</text>
<text x="30.5" y="167.3">17 Соедниним для каждой проекции каждую точку с каждой (для</text>
<text x="30.5" y="174.4">четырех вершин будут начерчены шесть соединяющих их ребер,</text>
<text x="30.5" y="181.6">рисунок 6).</text>
<text x="30.5" y="195.8">18 Следующий этап - определение видимости построенных</text>
<text x="30.5" y="203">ребер на каждой проекции.</text>
<text x="30.5" y="217.2">19 Очевидно, что очерковые ребра будут видимы. Для проекции</text>
<text x="30.5" y="224.4">П</text>
<text x="39.3" y="224.4">это отрезки A B , A D , B C , C D . Для проекции П это</text>
<text x="30.5" y="232.7">отрезки A С , A D , C D . Для проекции П</text>
<text x="144.6" y="232.7">это отрезки A B ,</text>
<text x="30.5" y="241.1">B D , A D (рисунок 7).</text>
<text x="30.5" y="256.6">20. Рассмотрим определение видимости ребер</text>
<text x="161.4" y="256.6">АС и BD на</text>
<text x="30.5" y="263.7">фронтальной проекции.</text>
</g>
<g font-size="5.5">
<text x="12.8" y="176.7" transform="rotate(-90 12.8 176.7)">Подп. и дата</text>
<text x="12.8" y="205.8" transform="rotate(-90 12.8 205.8)">Инв. № дубл.</text>
<text x="12.8" y="231.6" transform="rotate(-90 12.8 231.6)">Взам. инв. №</text>
<text x="12.8" y="261.7" transform="rotate(-90 12.8 261.7)">Подп. и дата</text>
<text x="12.8" y="290.8" transform="rotate(-90 12.8 290.8)">Инв. № подл.</text>
<text x="41.2" y="291.8">№ докум.</text>
<text x="63.6" y="291.8">Подп.</text>
<text x="198.9" y="290.3">5</text>
<text x="96" y="296.8">Копировал</text>
<text x="166" y="296.8">Формат</text>
<text x="186" y="296.8">A4</text>
</g>
<g font-size="5.4">
<text x="196.1" y="282.8">Лист</text>
<text x="7.5" y="292.5" transform="rotate(-90 7.5 292.5)">КОМПАС-3Dv23Учебнаяверсия©2024ООО&quot;АСКОН-Системыпроектирования&quot;,Россия.Всеправазащищены.</text>
<text x="21.1" y="291.8">Изм.</text>
<text x="28.1" y="291.8">Лист</text>
<text x="76.1" y="291.8">Дата</text>
<text x="8.5" y="296.7">Недлякоммерческогоиспользования</text>
</g>
<g font-size="5.2">
<text x="33.4" y="226.1">2</text>
<text x="78.4" y="226.1">2</text>
<text x="84.4" y="226.1">2</text>
<text x="94.7" y="226.1">2</text>
<text x="100.7" y="226.1">2</text>
<text x="110.6" y="226.1">2</text>
<text x="116.1" y="226.1">2</text>
<text x="125.6" y="226.1">2</text>
<text x="131.6" y="226.1">2</text>
<text x="178.9" y="226.1">1</text>
<text x="57.4" y="234.5">1</text>
<text x="62.2" y="234.5">1</text>
<text x="72" y="234.5">1</text>
<text x="77.3" y="234.5">1</text>
<text x="86.3" y="234.5">1</text>
<text x="91.5" y="234.5">1</text>
<text x="138.7" y="234.5">3</text>
<text x="184.1" y="234.5">3</text>
<text x="189.8" y="234.5">3</text>
<text x="33.4" y="242.8">3</text>
<text x="39.1" y="242.8">3</text>
<text x="48.3" y="242.8">3</text>
<text x="54" y="242.8">3</text>
</g>
<g font-size="4.7">
<text x="53.8" y="64.6">П</text>
<text x="169.6" y="64.6">П</text>
<text x="53.8" y="83.9">П</text>
</g>
<g font-size="3.1">
<text x="55.5" y="65.6">2</text>
<text x="171.3" y="65.6">3</text>
<text x="55.5" y="84.9">1</text>
</g>
<g font-size="2.4">
<text x="115.4" y="32.9">z</text>
<text x="90" y="39.8">D</text>
<text x="147.8" y="41.9">D</text>
<text x="72.9" y="53.9">C</text>
<text x="128.9" y="53.9">C</text>
<text x="103.5" y="56.9">A</text>
<text x="113.5" y="55.4">A</text>
<text x="119.5" y="56.6">A</text>
<text x="52.4" y="71.7">x</text>
<text x="92.7" y="67.4">B</text>
<text x="115.4" y="71.7">О</text>
<text x="137.9" y="69.2">B</text>
<text x="172.6" y="71.7">y</text>
<text x="108.1" y="73.4">A</text>
<text x="120.1" y="73.4">A</text>
<text x="104.1" y="80.7">A</text>
<text x="110.2" y="82.3">A</text>
<text x="73.2" y="89.5">C</text>
<text x="92.1" y="100.6">B</text>
<text x="89.7" y="109.9">D</text>
<text x="115.4" y="116.2">y</text>
</g>
<g font-size="1.6">
<text x="90.8" y="40.3">2</text>
<text x="148.7" y="42.4">3</text>
<text x="73.6" y="54.4">2</text>
<text x="104.4" y="57.4">2</text>
<text x="114.5" y="55.9">z</text>
<text x="120.5" y="57.1">3</text>
<text x="129.7" y="54.4">3</text>
<text x="93.5" y="67.9">2</text>
<text x="138.8" y="69.7">3</text>
<text x="109.1" y="73.9">x</text>
<text x="121.1" y="73.9">y</text>
<text x="173.3" y="72.2">x</text>
<text x="105" y="81.2">1</text>
<text x="111.2" y="82.9">y</text>
<text x="73.9" y="90.1">1</text>
<text x="92.9" y="101.1">1</text>
<text x="90.5" y="110.4">1</text>
<text x="116.1" y="116.7">z</text>
</g>
</svg>
